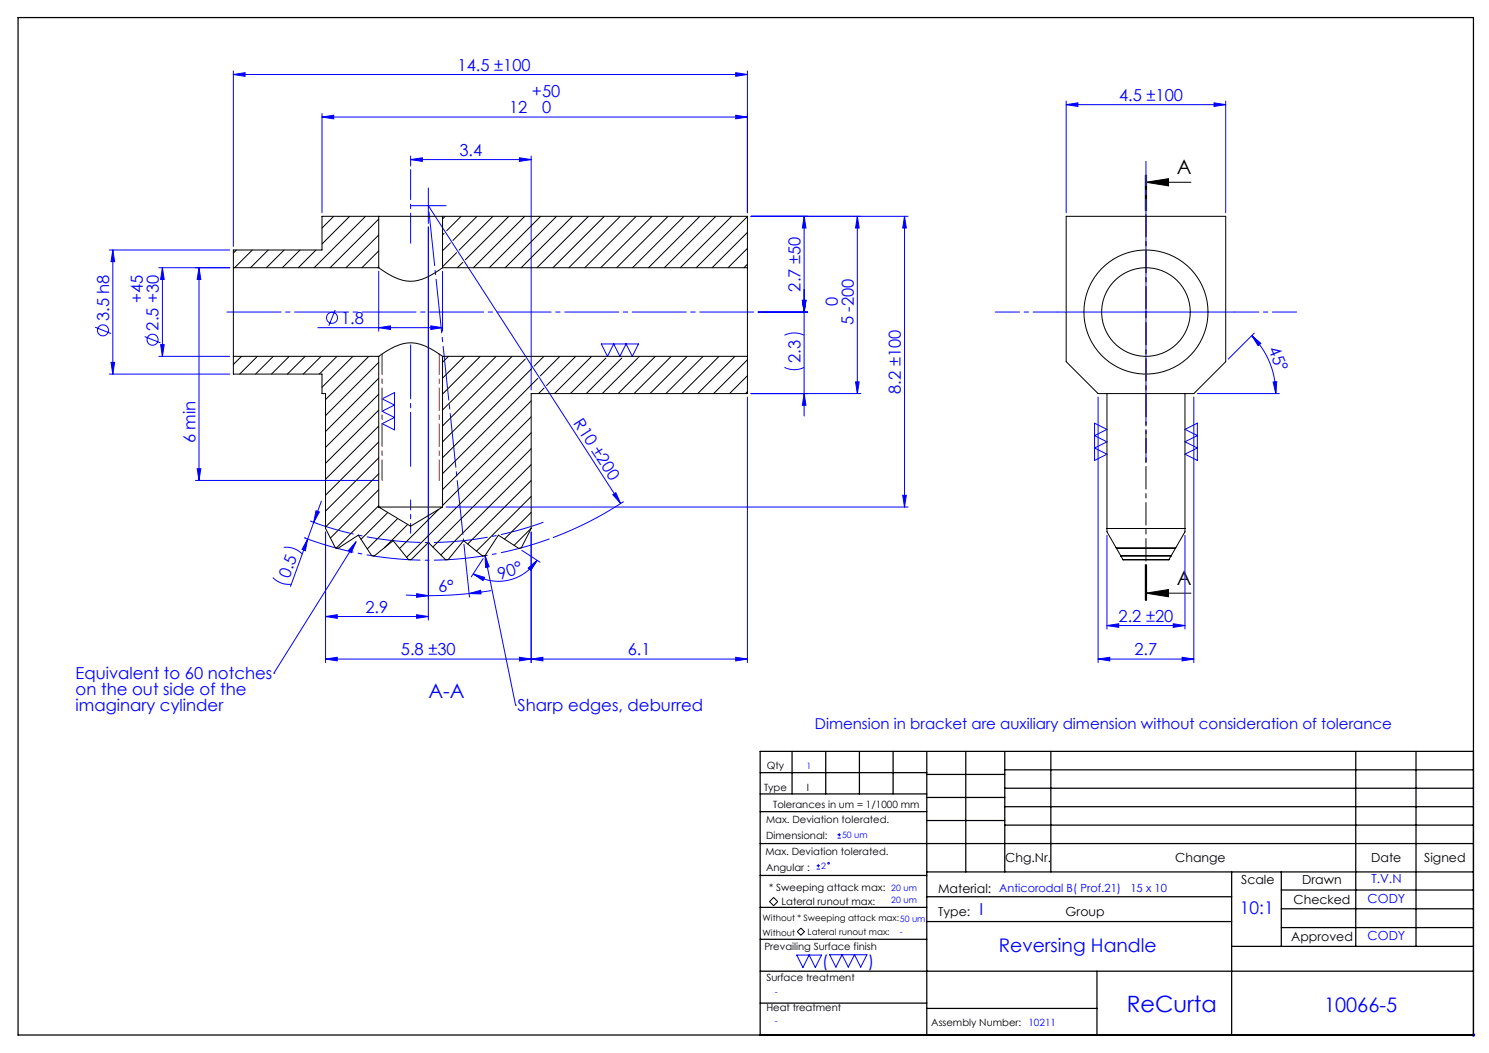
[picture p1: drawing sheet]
<svg xmlns="http://www.w3.org/2000/svg" width="420mm" height="297mm" viewBox="0 0 420 297" stroke-linecap="round" stroke-linejoin="round" font-family="sans-serif">
<g fill="none" stroke="#00f" stroke-width=".28">
<path d="M65.8 21l3.3-.5v1zM65.8 20v49.5M65.8 21h145M90.8 33l3.3-.5v1zM90.8 32v28M90.8 33h120M207.5 20.5l3.3 .5-3.3 .5zM207.5 32.5l3.3 .5-3.3 .5zM210.8 20v40M300.7 29.5l3.3-.5v1zM300.7 28.5v31.5M300.7 29.5h45"/>
<path d="M342.4 29l3.3 .5-3.3 .5zM345.7 28.5v31.5M115.8 58h10M115.8 45l3.3-.5v1zM115.8 44v2.8M115.8 45h34M120.8 53v10M120.8 58l54.3 84M146.5 44.5l3.3 .5-3.3 .5zM149.8 44v66M30.8 70.5h34M31.8 70.5l.5 3.3h-1z"/>
<path d="M31.8 70.5v35M45.8 75.5v25M45.8 75.5l.5 3.3h-1zM56.1 75.5v60M56.1 75.5l.5 3.3h-1zM64.8 75.5h-20M106.8 76.5v16.9M120.8 64v110.9M124.8 76.5v16.9M226.8 61l.5 3.3h-1zM226.8 61v56.4M241.8 61l.5 3.3h-1z"/>
<path d="M241.8 61v50M255.1 61v82M255.1 61l.5 3.3h-1zM256.1 61h-44.3M323.2 63v50M26.8 92.3l4.5 1.8M40.8 94.9l4.5 1.8M45.3 97.2h1l-.5 3.3zM89.6 92.4h35.2M94.5 87.4l-1.7 4.5M106.8 92.4l3.3-.5v1zM121.5 91.9l3.3 .5-3.3 .5z"/>
<path d="M169.6 97h10.5l-1.7 3.5-1.8-3.5-1.7 3.5-1.8-3.5-1.7 3.5zM213.8 88h14M221.3 94.6a6.2 6.2 0 0 1 5.5 0M226.3 84.7h1l-.5 3.3zM298.2 88h50M353.1 94.7l2.5 2.1-.7 .7zM353.1 94.7a23.1 23.1 0 0 1 6.8 16.3M353.8 94l-7.4 7.3M30.8 105.5h34M31.3 102.2h1l-.5 3.3zM44.8 100.5h20M107.8 112.5l3.5-1.8v10.5l-3.5-1.7 3.5-1.8-3.5-1.7 3.5-1.8z"/>
<path d="M210.8 112v74.9M211.8 111h31M221.3 103.6a6.2 6.2 0 0 0 5.5 0M226.8 111l.5 3.3h-1zM241.3 107.7h1l-.5 3.3zM308.7 119.4l3.5 1.7-3.5 1.8 3.5 1.7-3.5 1.8 3.5 1.7-3.5 1.8zM309.7 112v74.9M336.7 112v74.9M337.7 111h23.2M359.1 107.8l1-.1-.2 3.3zM55.1 135.5h51.7M55.6 132.2h1l-.5 3.3z"/>
<path d="M172.9 139.5l.8-.5 1.4 3zM254.6 139.7h1l-.5 3.3zM334.2 121.1l3.5-1.7v10.5l-3.5-1.8 3.5-1.7-3.5-1.8 3.5-1.7zM80 154.4a6.2 6.2 0 0 1 5.3 1.9M85.8 151.7h.1M86.8 152l-.7 3.3-.9-.3zM87.5 147h.1M89.1 144.1l1 .3-1.6 2.9zM90.6 141.4l-8.7 24M91.8 150.1v36.8M100.4 152.8l-23.1 37.1M100.4 152.8l-1.3 3.1-.9-.6z"/>
<path d="M125.8 143h130.3M130.9 153.5l1.5 14.9M136.3 157.6l-3.4 5.1M136.8 156.7l8.6 42.2M136.8 156.7l1.2 3.2-1 .2zM147.2 155.2l5.1 3.4M149.8 150.1v36.8M151.5 158a13 13 0 0 1-18 3.9M175.9 141.5l-5.1 3.1-5.3 2.9-9.5 4.1M312.2 151v26.4M334.2 151v26.4M76.9 162.9a6.2 6.2 0 0 0 5.3 1.9"/>
<path d="M91.8 173.9l3.3-.5v1zM91.8 173.9h29M114.5 167.8l6.3 .2M117.5 173.4l3.3 .5-3.3 .5zM117.5 167.5l3.3 .5-3.3 .5zM132.3 167.4l3.2-.9 .2 1zM132.3 167.4l-5.7 .5-5.8 .1M133.5 161.9l3.2 .9-.5 1zM138.6 166.6l-6.3 .8M149 160.2l2.5-2.2-1.7 2.9zM312.2 176.4l3.3-.5v1zM312.2 176.4h22"/>
<path d="M330.9 175.9l3.3 .5-3.3 .5zM77.3 189.9h.1M91.8 185.9l3.3-.5v1zM91.8 185.9h119M145.4 198.9h.1M146.5 185.4l3.3 .5-3.3 .5zM149.8 185.9l3.3-.5v1zM207.5 185.4l3.3 .5-3.3 .5zM309.7 185.9l3.3-.5v1zM309.7 185.9h27M333.4 185.4l3.3 .5-3.3 .5zM236.2 236.4h1"/>
<path d="M236.2 235.5h1M236.7 235v.9M230.3 245.1h1M230.3 244.2h1M230.8 243.7v1M224.7 269.4h7l-1.7 3.5-1.8-3.5-1.7 3.5zM234 269.3h10.5l-1.7 3.5-1.8-3.5-1.7 3.5-1.8-3.5-1.7 3.5zM415.1 291.9h1M415.3 291.6l.7 .7M415.6 291.4v1M416 291.6l-.7 .7"/>
<circle cx="29" cy="93.2" r="1.56"/>
<circle cx="43" cy="95.8" r="1.56"/>
<circle cx="93.7" cy="89.6" r="1.56"/>
<circle cx="233.7" cy="243.5" r=".24"/>
</g>
<path d="M323.1 49.4v10M323.2 51.4h12.7M323.2 51.4l6.4-1v2zM323.2 49.4v10M323.4 49.4v10M323.1 159.3v10M323.2 159.3v10M323.4 159.3v10zM323.2 167.3h12.7M323.2 167.3l6.4-1v2zM218.2 253.1l1.2 1.2-1.2 1.2-1.1-1.2zM224.9 262.8l1-1 1 1-1 1z" fill="none" stroke="#000" stroke-width=".28"/>
<path d="M86 151.8a100 100 0 0 0 69 .2" fill="none" stroke="#00f" stroke-width=".28" stroke-dasharray="15.2 1.3 1.3 1.3" stroke-dashoffset="1" stroke-linecap="butt"/>
<path d="M87.7 147.1a95 95 0 0 0 65.6 .2" fill="none" stroke="#00f" stroke-width=".28" stroke-dasharray="15.2 1.3 1.3 1.3" stroke-dashoffset="2.7" stroke-linecap="butt"/>
<path d="M323.2 49.4v119.9" fill="none" stroke="#000" stroke-width=".28" stroke-dasharray="6.3 1.3 1.3 1.3" stroke-dashoffset="-.9"/>
<path d="M323.2 63v-17.5M298.2 88h-17.5M348.2 88h17.5M323.2 113v17.5" fill="none" stroke="#00f" stroke-width=".28" stroke-dasharray="15.2 1.3 1.3 1.3" stroke-dashoffset="8.4"/>
<path d="M212.8 88h-149M115.8 131.8v-34.8" fill="none" stroke="#00f" stroke-width=".28" stroke-dasharray="15.2 1.3 1.3 1.3" stroke-dashoffset="-.2"/>
<path d="M115.8 68.6v-20.8" fill="none" stroke="#00f" stroke-width=".28" stroke-dasharray="15.2 1.3 1.3 1.3" stroke-dashoffset="6.8"/>
<path d="M115.8 141v9.4" fill="none" stroke="#00f" stroke-width=".28" stroke-dasharray="15.2 1.3 1.3 1.3" stroke-dashoffset="12.4"/>
<g fill="none" stroke="#000" stroke-width=".35">
<path d="M5.1 5h410.5v286.9h-410.5zM214.4 217.9h47M223.4 211.9v12M232.9 211.9v12M242.4 211.9v12M251.9 211.9v12M261.4 211.9v80M261.4 218.4h22M272.4 211.9v34M283.4 217.1h132.2M283.4 211.9v34M296.4 211.9v34"/>
<path d="M382.4 211.9v55M399.4 211.9v55M415.6 211.9h-201.2v80M214.4 237.9h201.2M214.4 228.9h47M214.4 223.9h47M261.4 224.9h22M261.4 231.4h22M283.4 222.3h132.2M283.4 227.5h132.2M283.4 232.7h132.2M214.4 255.9h47"/>
<path d="M214.4 246.9h47M261.4 245.9h154.2M261.4 259.9h86M261.4 252.9h86M347.4 245.9v46M361.4 245.9v21M361.4 251h54.2M361.4 256.3h54.2M214.4 273.9h201.2M214.4 264.9h47M309.4 273.9v18M347.4 266.9h68.2"/>
<path d="M361.4 261.6h54.2M214.4 282.9h47M261.4 284.4h48"/>
</g>
<path d="M107.8 99.8v35.7M123.9 99.8v35.7" fill="none" stroke="#f00" stroke-width=".35" stroke-dasharray="6.3 1.3 1.3 1.3" stroke-dashoffset=".6"/>
<path d="M120.8 58l10 94.5" fill="none" stroke="#00f" stroke-width=".28" stroke-dasharray="15.2 1.3 1.3 1.3" stroke-dashoffset="-1.8"/>
<path d="M323.2 51.4l6.4-1v2zM323.2 167.3l6.4-1v2z" fill="#000"/>
<g fill="#00f">
<path d="M172.9 139.5l.8-.5 1.4 3z"/>
<path d="M100.4 152.8l-1.3 3.1-.9-.6zM136.8 156.7l1.2 3.2-1 .2z"/>
<path d="M117.5 167.5l3.3 .5-3.3 .5zM132.3 167.4l3.2-.9 .2 1z"/>
<path d="M89.1 144.1l1 .3-1.6 2.9zM86.8 152l-.7 3.3-.9-.3z"/>
<path d="M55.6 132.2h1l-.5 3.3zM56.1 75.5l.5 3.3h-1z"/>
<path d="M359.1 107.8l1-.1-.2 3.3zM353.1 94.7l2.5 2.1-.7 .7z"/>
<path d="M207.5 20.5l3.3 .5-3.3 .5zM65.8 21l3.3-.5v1zM207.5 185.4l3.3 .5-3.3 .5zM149.8 185.9l3.3-.5v1zM117.5 173.4l3.3 .5-3.3 .5zM91.8 173.9l3.3-.5v1z"/>
<path d="M300.7 29.5l3.3-.5v1zM342.4 29l3.3 .5-3.3 .5zM309.7 185.9l3.3-.5v1zM333.4 185.4l3.3 .5-3.3 .5zM115.8 45l3.3-.5v1zM146.5 44.5l3.3 .5-3.3 .5zM90.8 33l3.3-.5v1zM207.5 32.5l3.3 .5-3.3 .5zM91.8 185.9l3.3-.5v1zM146.5 185.4l3.3 .5-3.3 .5z"/>
<path d="M312.2 176.4l3.3-.5v1zM330.9 175.9l3.3 .5-3.3 .5z"/>
<path d="M106.8 92.4l3.3-.5v1zM121.5 91.9l3.3 .5-3.3 .5z"/>
<path d="M133.5 161.9l3.2 .9-.5 1zM149 160.2l2.5-2.2-1.7 2.9z"/>
<path d="M254.6 139.7h1l-.5 3.3zM255.1 61l.5 3.3h-1z"/>
<path d="M31.8 70.5l.5 3.3h-1zM31.3 102.2h1l-.5 3.3zM45.8 75.5l.5 3.3h-1zM45.3 97.2h1l-.5 3.3zM226.8 61l.5 3.3h-1zM226.3 84.7h1l-.5 3.3zM226.3 84.7h1l-.5 3.3zM226.8 111l.5 3.3h-1zM241.8 61l.5 3.3h-1zM241.3 107.7h1l-.5 3.3z"/>
</g>
<g fill="none" stroke="#000" stroke-width=".28">
<path d="M65.8 75.5v25M65.8 75.5h41M66.7 70.5l-.9 .9M71.2 70.5l-5 5M75.7 70.5l-5 5M80.2 70.5l-5 5M84.6 70.5l-5 5M89.1 70.5l-5 5M94.1 61l-3.3 3.3M98.6 61l-7.8 7.8M103.1 61l-14.5 14.5M106.8 75.5a18.1 18.1 0 0 0 8.9 3.8 17.4 17.4 0 0 0 9.1-3.8"/>
<path d="M106.8 61h18M106.8 61h-16v9.5h-25v5M106.8 61v14.5M106.8 61.8l-13.7 13.7M106.8 66.3l-9.2 9.2M106.8 70.8l-4.7 4.7M106.8 75.3l-.2 .2M124.8 61h86v14.5M124.8 75.5h86M124.8 61v14.5M125.3 65.8l-.5 .4M125.6 61l-.8 .8"/>
<path d="M127 68.5l-2.2 2.2M128.8 71.3l-4 3.9M130.1 61l-4.1 4.1M130.5 74l-1.5 1.5M134.6 61l-6.9 6.8M139 61l-9.5 9.5M143.5 61l-12.2 12.3M148 61l-14.5 14.5M152.5 61l-14.5 14.5M157 61l-14.5 14.5M161.5 61l-14.5 14.5M166 61l-14.5 14.5"/>
<path d="M170.5 61l-14.5 14.5M175 61l-14.5 14.5M179.5 61l-14.5 14.5M183.9 61l-14.5 14.5M188.4 61l-14.5 14.5M192.9 61l-14.5 14.5M197.4 61l-14.5 14.5M201.9 61l-14.5 14.5M206.4 61l-14.5 14.5M210.8 61.1l-14.4 14.4M210.8 65.6l-9.9 9.9M210.8 70.1l-5.4 5.4"/>
<path d="M210.8 74.5l-.9 1M210.8 75.5v25M300.7 61h45v41l-9 9h-27l-9-9zM65.8 100.5v5h25v5.5h1v38.1l2.8 5.4 .7 .2 5.8-3.8 3.7 5.8 .7 .1 5.4-4.3 4.3 5.4h.7l4.9-4.9 4.9 4.9h.7l4.4-5.4 5.3 4.3 .7-.1 3.8-5.8 5.8 3.8 .6-.2 2.8-5.4v-38.1h61v-10.5M65.8 100.5h41M68.1 100.5l-2.3 2.3M72.6 100.5l-5 5M77.1 100.5l-5 5M81.6 100.5l-5 5M86.1 100.5l-5 5M90.6 100.5l-5 5M95.1 100.5l-5 5"/>
<path d="M99.5 100.5l-8.7 8.7M104 100.5l-12.2 12.2M106.8 100.5a20.2 20.2 0 0 1 8.2-3.8 14.6 14.6 0 0 1 9.5 3.6l.3 .2M106.8 100.5v42.5M106.8 102.2l-15 15M106.8 106.7l-15 15M106.8 111.2l-15 15M106.8 115.7l-15 15M124.8 100.5h86M124.8 100.5v42.5M126.5 100.5l-1.7 1.7M131 100.5l-6.2 6.2"/>
<path d="M135.5 100.5l-10.7 10.7M140 100.5l-15.2 15.1M144.4 100.5l-19.6 19.6M148.2 101.3l-23.4 23.3M148.9 100.5v.1M149.8 113.1l-25 25M149.8 117.6l-25 25M149.9 104l-25.1 25.1M151.7 106.7l-26.9 26.9M153.4 100.5l-2.7 2.8M153.5 109.5l-1.6 1.5M157.9 100.5l-5.5 5.5"/>
<path d="M162.4 100.5l-8.2 8.2M166.9 100.5l-10.5 10.5M170.9 101l-10 10M175.4 101l-10 10M179.9 101l-10 10M180.4 100.5l-.3 .3M184.9 100.5l-10.5 10.5M189.3 100.5l-10.5 10.5M193.8 100.5l-10.5 10.5M198.3 100.5l-10.5 10.5M202.8 100.5l-10.5 10.5M207.3 100.5l-10.5 10.5"/>
<path d="M210.8 101.5l-9.5 9.5M210.8 106l-5 5M210.8 110.5l-.5 .5M312.2 111v39l4.6 7.9h12.9M334.2 111v39l-4.5 7.9M106.8 120.2l-15 15M106.8 124.7l-15 15M106.8 129.2l-15 15M106.8 133.6l-15 15M106.8 138.1l-13.6 13.7M149.8 122.1l-35.1 35.1M149.8 126.6l-27.7 27.7"/>
<path d="M149.8 131.1l-25.5 25.4M149.8 135.5l-17.9 17.9M106.8 143h18M106.8 143l9 5.4 9-5.4M106.8 142.6l-11.9 12M109.4 144.6l-7.6 7.5M112.2 146.2l-8.6 8.6M115 147.9l-6.6 6.6M123.7 143.7l-11 11M149.8 140l-15.4 15.4M149.8 144.5l-7.5 7.6M149.8 149l-4.8 4.8"/>
<path d="M312.2 149.1h22M314.8 154.5h16.8M314.9 154.7h16.6M316.1 156.7h14.3M316.2 156.8h14.1M329.7 157.9h.1"/>
<circle cx="323.2" cy="88" r="12.5"/>
<circle cx="323.2" cy="88" r="17.5"/>
</g>
<text font-size="6.3" fill="#00f" x="317.8" y="285.3">ReCurta</text>
<g font-size="5.6">
<text x="332" y="49.2">A</text>
<text x="332" y="165.1">A</text>
</g>
<g font-size="5.6" fill="#00f">
<text x="120.8" y="196.9">A-A</text>
<text x="373.5" y="285.3">10066-5</text>
</g>
<text font-size="5.3" fill="#00f" x="281.7" y="268.4">Reversing Handle</text>
<text font-size="4.9" fill="#00f" x="349.7" y="257.8">10:1</text>
<g font-size="4.7" fill="#00f">
<text x="129.1" y="20">14.5 ±100</text>
<text x="150.1" y="27.5">+50</text>
<text x="315.6" y="28.5">4.5 ±100</text>
<text x="143.6" y="31.9">12</text>
<text x="152.9" y="32">0</text>
<text x="129.6" y="44">3.4</text>
<text x="225.8" y="82.3" transform="rotate(-90 225.8 82.3)">2.7 ±50</text>
<text x="40.3" y="85.5" transform="rotate(-90 40.3 85.5)">+45</text>
<text x="236.3" y="86.4" transform="rotate(-90 236.3 86.4)">0</text>
<text x="30.8" y="90.6" transform="rotate(-90 30.8 90.6)">3.5 h8</text>
<text x="44.7" y="93.3" transform="rotate(-90 44.7 93.3)">2.5 +30</text>
<text x="96.2" y="91.4">1.8</text>
<text x="240.8" y="91.8" transform="rotate(-90 240.8 91.8)">5 -200</text>
<text x="357.7" y="98.5" transform="rotate(67 357.7 98.5)">45°</text>
<text x="225.8" y="102.3" transform="rotate(-90 225.8 102.3)">2.3</text>
<text x="254.1" y="111.1" transform="rotate(-90 254.1 111.1)">8.2 ±100</text>
<text x="161.6" y="119.3" transform="rotate(57 161.6 119.3)">R10 ±200</text>
<text x="55.1" y="125" transform="rotate(-90 55.1 125)">6 min</text>
<text x="81.7" y="163.2" transform="rotate(-70 81.7 163.2)">0.5</text>
<text x="123.7" y="167" transform="rotate(-3 123.7 167)">6°</text>
<text x="140.9" y="163.4" transform="rotate(-18 140.9 163.4)">90°</text>
<text x="103.1" y="172.9">2.9</text>
<text x="315.5" y="175.4">2.2 ±20</text>
<text x="113.1" y="184.9">5.8 ±30</text>
<text x="177.1" y="184.9">6.1</text>
<text x="320" y="184.9">2.7</text>
<text x="21.3" y="191.6">Equivalent to 60 notches</text>
<text x="21.3" y="196.1">on the out side of the</text>
<text x="21.3" y="200.6">imaginary cylinder</text>
<text x="146" y="200.6">Sharp edges, deburred</text>
<text x="276.2" y="258.1">I</text>
<text x="232" y="272.8">(</text>
<text x="244.9" y="272.8">)</text>
</g>
<text font-size="4.2" fill="#00f" x="229.8" y="205.6">Dimension in bracket are auxiliary dimension without consideration of tolerance</text>
<g font-size="3.5">
<text x="283.6" y="243.1">Chg.Nr.</text>
<text x="331.5" y="243.1">Change</text>
<text x="386.8" y="243.1">Date</text>
<text x="401.7" y="243.1">Signed</text>
<text x="264.6" y="252">Material:</text>
<text x="350.1" y="249.3">Scale</text>
<text x="367.3" y="249.3">Drawn</text>
<text x="364.9" y="254.9">Checked</text>
<text x="264.6" y="258.3">Type:</text>
<text x="300.6" y="258.3">Group</text>
<text x="364.2" y="265.4">Approved</text>
</g>
<g font-size="3.5" fill="#00f">
<text x="386.8" y="249.1">T.V.N</text>
<text x="385.8" y="254.6">CODY</text>
<text x="385.8" y="265">CODY</text>
</g>
<g font-size="3.2" fill="#00f">
<text x="281.8" y="251.7">Anticorodal B( Prof.21)</text>
<text x="318.9" y="251.7">15 x 10</text>
</g>
<g font-size="2.8">
<text x="216.3" y="216.9">Qty</text>
<text x="215.5" y="223">Type</text>
<text x="218.1" y="227.9">Tolerances in um = 1/1000 mm</text>
<text x="227.6" y="223">I</text>
<text x="216.1" y="232.2">Max. Deviation tolerated.</text>
<text x="216.1" y="236.6">Dimensional:</text>
<text x="215.9" y="241.2">Max. Deviation tolerated.</text>
<text x="216.1" y="245.6">Angular :</text>
<text x="217" y="251.4">* Sweeping attack max:</text>
<text x="220.5" y="255.2">Lateral runout max:</text>
<text x="215.6" y="268">Prevailing Surface finish</text>
<text x="216.2" y="276.8">Surface treatment</text>
<text x="216.2" y="285.2">Heat treatment</text>
<text x="262.7" y="289.4">Assembly Number:</text>
</g>
<text font-size="2.8" fill="#00f" x="290.1" y="289.5">10211</text>
<g font-size="2.5" fill="#00f">
<text x="227.5" y="217">1</text>
<text x="237.5" y="236.4">50 um</text>
<text x="231.6" y="245.1">2</text>
<text x="251.4" y="251.2">20 um</text>
<text x="251.4" y="254.7">20 um</text>
<text x="253.8" y="263.9">-</text>
<text x="218.5" y="280.6">-</text>
<text x="218.5" y="288.9">-</text>
</g>
<g font-size="2.5">
<text x="215.1" y="263.9">Without</text>
<text x="215.1" y="259.9">Without * Sweeping attack max:50 um</text>
<text x="227.8" y="263.8">Lateral runout max:</text>
</g>
</svg>
